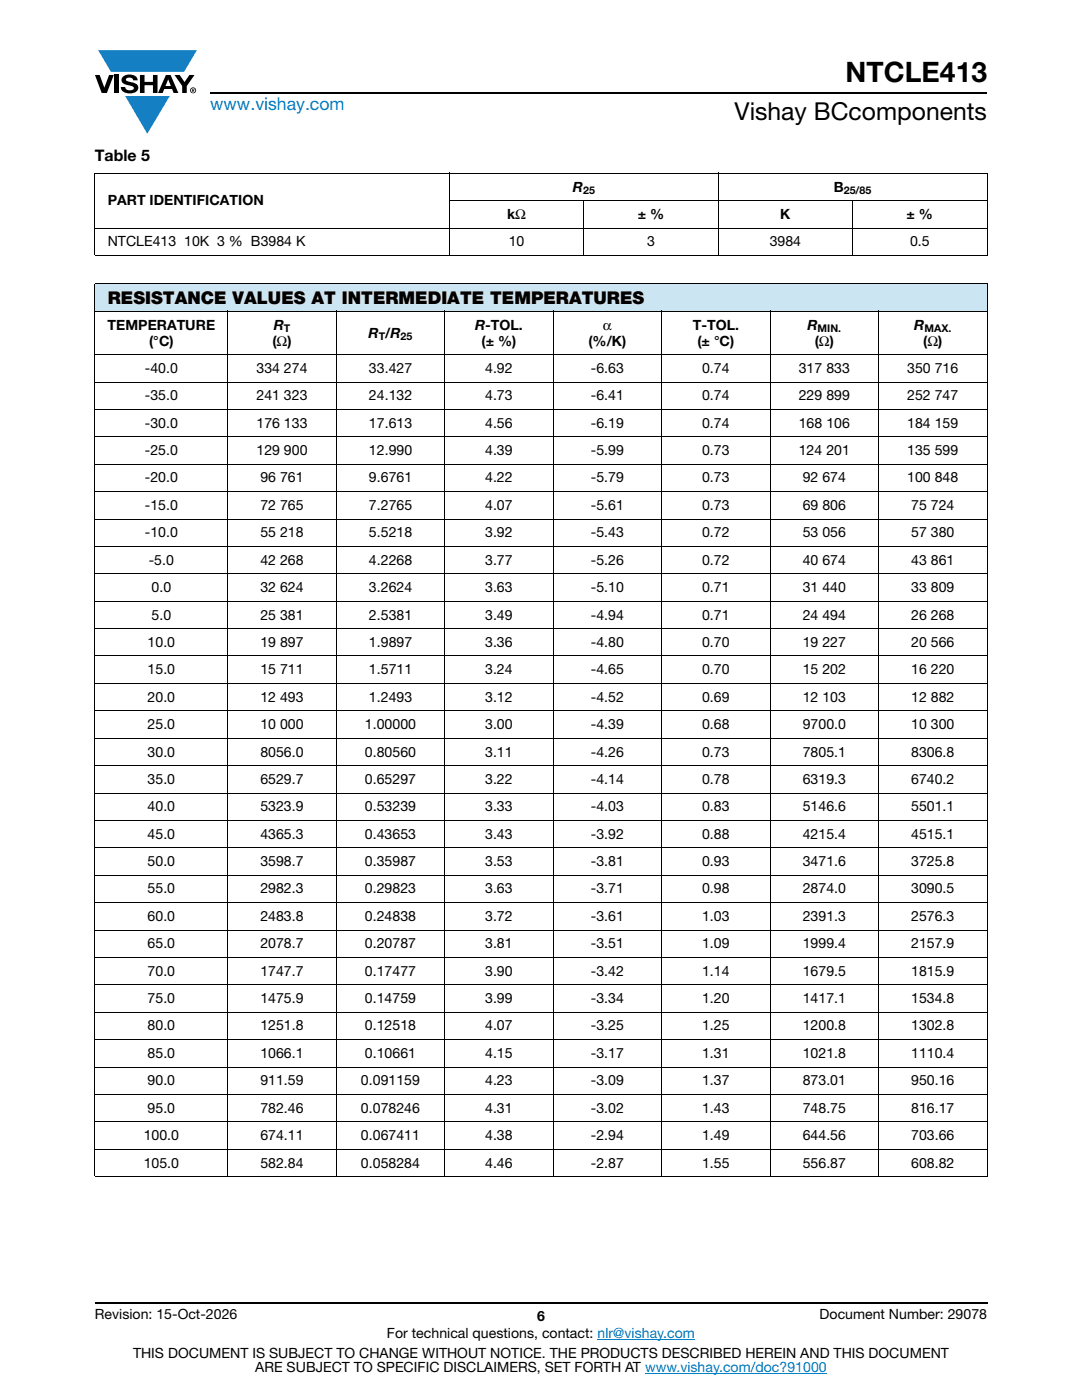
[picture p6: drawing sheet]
<svg xmlns="http://www.w3.org/2000/svg" width="216mm" height="279mm" viewBox="0 0 216 279" stroke-linecap="round" stroke-linejoin="round" font-family="sans-serif">
<g fill="#147fc3">
<path d="M19.6 10h19.7l-2.6 4.3h-1.1h-13.5z"/>
<path d="M25 19.2h8.9l-4.5 7.5z"/>
</g>
<g fill="#000">
<path d="M18.9 15h1l.9 2.5 1-2.5h.9l-1.4 3.6h-1zM22.9 15h.9v3.6h-.9zM24.6 15.3a2.1 2.1 0 0 1 2.8 .3l.1 .4h-.9a.79 .79 0 0 0-.7-.5 .79 .79 0 0 0-.8 .4l.3 .3 1 .2a1.08 1.08 0 0 1 1.2 1 1.08 1.08 0 0 1-1.1 1.2 1.73 1.73 0 0 1-2.4-1.2h.9a.96 .96 0 0 0 .8 .6 .96 .96 0 0 0 .9-.4 1.31 1.31 0 0 0-1.2-.6 1.03 1.03 0 0 1-1.1-.6 1.03 1.03 0 0 1 .2-1.1zM27.9 15h.9v1.3h1.7v-1.3h.9v3.6h-.9v-1.6h-1.7v1.6h-.9zM34.8 15h1.1l.9 1.4 1-1.4h1l-1.5 2.2v1.4h-.9v-1.4z"/>
<path d="M33.6 15.9l.5 1.3h-1.1zM33.1 15l-1.6 3.6h1l.3-.8h1.5l.3 .8h1l-1.6-3.6z"/>
<path d="M38.4 17.8h.2v.2h-.2zM38.3 17.7v.7h.1v-.3l.4 .3-.2-.3 .2-.2-.1-.2z"/>
<path d="M38.1 18a.46 .46 0 0 1 .9 0 .46 .46 0 0 1-.9 0zM37.9 18a.6 .6 0 0 0 1.2 0 .6 .6 0 0 0-1.2 0z"/>
</g>
<path d="M42 18.6h155M18.9 260h178.1" fill="none" stroke="#000" stroke-width=".36"/>
<path d="M119.2 267.3h19.5M128.7 274h36.3" fill="none" stroke="#007ec4" stroke-width=".2"/>
<path d="M18.9 56.6h178.1v5.5h-178.1z" fill="#cce5f3"/>
<g fill="#fff">
<path d="M18.9 70.8h26.6v5.4h-26.6z"/>
<path d="M45.5 70.8h21.6v5.4h-21.6z"/>
<path d="M67.1 70.8h21.7v5.4h-21.7z"/>
<path d="M88.8 70.8h21.6v5.4h-21.6z"/>
<path d="M110.4 70.8h21.6v5.4h-21.6z"/>
<path d="M132 70.8h21.7v5.4h-21.7z"/>
<path d="M153.7 70.8h21.6v5.4h-21.6z"/>
<path d="M175.3 70.8h21.7v5.4h-21.7z"/>
<path d="M18.9 76.2h26.6v5.5h-26.6z"/>
<path d="M45.5 76.2h21.6v5.5h-21.6z"/>
<path d="M67.1 76.2h21.7v5.5h-21.7z"/>
<path d="M88.8 76.2h21.6v5.5h-21.6z"/>
<path d="M110.4 76.2h21.6v5.5h-21.6z"/>
<path d="M132 76.2h21.7v5.5h-21.7z"/>
<path d="M153.7 76.2h21.6v5.5h-21.6z"/>
<path d="M175.3 76.2h21.7v5.5h-21.7z"/>
<path d="M18.9 81.7h26.6v5.5h-26.6z"/>
<path d="M45.5 81.7h21.6v5.5h-21.6z"/>
<path d="M67.1 81.7h21.7v5.5h-21.7z"/>
<path d="M88.8 81.7h21.6v5.5h-21.6z"/>
<path d="M110.4 81.7h21.6v5.5h-21.6z"/>
<path d="M132 81.7h21.7v5.5h-21.7z"/>
<path d="M153.7 81.7h21.6v5.5h-21.6z"/>
<path d="M175.3 81.7h21.7v5.5h-21.7z"/>
<path d="M18.9 87.2h26.6v5.4h-26.6z"/>
<path d="M45.5 87.2h21.6v5.4h-21.6z"/>
<path d="M67.1 87.2h21.7v5.4h-21.7z"/>
<path d="M88.8 87.2h21.6v5.4h-21.6z"/>
<path d="M110.4 87.2h21.6v5.4h-21.6z"/>
<path d="M132 87.2h21.7v5.4h-21.7z"/>
<path d="M153.7 87.2h21.6v5.4h-21.6z"/>
<path d="M175.3 87.2h21.7v5.4h-21.7z"/>
<path d="M18.9 92.6h26.6v5.5h-26.6z"/>
<path d="M45.5 92.6h21.6v5.5h-21.6z"/>
<path d="M67.1 92.6h21.7v5.5h-21.7z"/>
<path d="M88.8 92.6h21.6v5.5h-21.6z"/>
<path d="M110.4 92.6h21.6v5.5h-21.6z"/>
<path d="M132 92.6h21.7v5.5h-21.7z"/>
<path d="M153.7 92.6h21.6v5.5h-21.6z"/>
<path d="M175.3 92.6h21.7v5.5h-21.7z"/>
<path d="M18.9 98.1h26.6v5.5h-26.6z"/>
<path d="M45.5 98.1h21.6v5.5h-21.6z"/>
<path d="M67.1 98.1h21.7v5.5h-21.7z"/>
<path d="M88.8 98.1h21.6v5.5h-21.6z"/>
<path d="M110.4 98.1h21.6v5.5h-21.6z"/>
<path d="M132 98.1h21.7v5.5h-21.7z"/>
<path d="M153.7 98.1h21.6v5.5h-21.6z"/>
<path d="M175.3 98.1h21.7v5.5h-21.7z"/>
<path d="M18.9 103.6h26.6v5.5h-26.6z"/>
<path d="M45.5 103.6h21.6v5.5h-21.6z"/>
<path d="M67.1 103.6h21.7v5.5h-21.7z"/>
<path d="M88.8 103.6h21.6v5.5h-21.6z"/>
<path d="M110.4 103.6h21.6v5.5h-21.6z"/>
<path d="M132 103.6h21.7v5.5h-21.7z"/>
<path d="M153.7 103.6h21.6v5.5h-21.6z"/>
<path d="M175.3 103.6h21.7v5.5h-21.7z"/>
<path d="M18.9 109.1h26.6v5.4h-26.6z"/>
<path d="M45.5 109.1h21.6v5.4h-21.6z"/>
<path d="M67.1 109.1h21.7v5.4h-21.7z"/>
<path d="M88.8 109.1h21.6v5.4h-21.6z"/>
<path d="M110.4 109.1h21.6v5.4h-21.6z"/>
<path d="M132 109.1h21.7v5.4h-21.7z"/>
<path d="M153.7 109.1h21.6v5.4h-21.6z"/>
<path d="M175.3 109.1h21.7v5.4h-21.7z"/>
<path d="M18.9 114.5h26.6v5.5h-26.6z"/>
<path d="M45.5 114.5h21.6v5.5h-21.6z"/>
<path d="M67.1 114.5h21.7v5.5h-21.7z"/>
<path d="M88.8 114.5h21.6v5.5h-21.6z"/>
<path d="M110.4 114.5h21.6v5.5h-21.6z"/>
<path d="M132 114.5h21.7v5.5h-21.7z"/>
<path d="M153.7 114.5h21.6v5.5h-21.6z"/>
<path d="M175.3 114.5h21.7v5.5h-21.7z"/>
<path d="M18.9 120h26.6v5.5h-26.6z"/>
<path d="M45.5 120h21.6v5.5h-21.6z"/>
<path d="M67.1 120h21.7v5.5h-21.7z"/>
<path d="M88.8 120h21.6v5.5h-21.6z"/>
<path d="M110.4 120h21.6v5.5h-21.6z"/>
<path d="M132 120h21.7v5.5h-21.7z"/>
<path d="M153.7 120h21.6v5.5h-21.6z"/>
<path d="M175.3 120h21.7v5.5h-21.7z"/>
<path d="M18.9 125.5h26.6v5.4h-26.6z"/>
<path d="M45.5 125.5h21.6v5.4h-21.6z"/>
<path d="M67.1 125.5h21.7v5.4h-21.7z"/>
<path d="M88.8 125.5h21.6v5.4h-21.6z"/>
<path d="M110.4 125.5h21.6v5.4h-21.6z"/>
<path d="M132 125.5h21.7v5.4h-21.7z"/>
<path d="M153.7 125.5h21.6v5.4h-21.6z"/>
<path d="M175.3 125.5h21.7v5.4h-21.7z"/>
<path d="M18.9 130.9h26.6v5.5h-26.6z"/>
<path d="M45.5 130.9h21.6v5.5h-21.6z"/>
<path d="M67.1 130.9h21.7v5.5h-21.7z"/>
<path d="M88.8 130.9h21.6v5.5h-21.6z"/>
<path d="M110.4 130.9h21.6v5.5h-21.6z"/>
<path d="M132 130.9h21.7v5.5h-21.7z"/>
<path d="M153.7 130.9h21.6v5.5h-21.6z"/>
<path d="M175.3 130.9h21.7v5.5h-21.7z"/>
<path d="M18.9 136.4h26.6v5.5h-26.6z"/>
<path d="M45.5 136.4h21.6v5.5h-21.6z"/>
<path d="M67.1 136.4h21.7v5.5h-21.7z"/>
<path d="M88.8 136.4h21.6v5.5h-21.6z"/>
<path d="M110.4 136.4h21.6v5.5h-21.6z"/>
<path d="M132 136.4h21.7v5.5h-21.7z"/>
<path d="M153.7 136.4h21.6v5.5h-21.6z"/>
<path d="M175.3 136.4h21.7v5.5h-21.7z"/>
<path d="M18.9 141.9h26.6v5.4h-26.6z"/>
<path d="M45.5 141.9h21.6v5.4h-21.6z"/>
<path d="M67.1 141.9h21.7v5.4h-21.7z"/>
<path d="M88.8 141.9h21.6v5.4h-21.6z"/>
<path d="M110.4 141.9h21.6v5.4h-21.6z"/>
<path d="M132 141.9h21.7v5.4h-21.7z"/>
<path d="M153.7 141.9h21.6v5.4h-21.6z"/>
<path d="M175.3 141.9h21.7v5.4h-21.7z"/>
<path d="M18.9 147.3h26.6v5.5h-26.6z"/>
<path d="M45.5 147.3h21.6v5.5h-21.6z"/>
<path d="M67.1 147.3h21.7v5.5h-21.7z"/>
<path d="M88.8 147.3h21.6v5.5h-21.6z"/>
<path d="M110.4 147.3h21.6v5.5h-21.6z"/>
<path d="M132 147.3h21.7v5.5h-21.7z"/>
<path d="M153.7 147.3h21.6v5.5h-21.6z"/>
<path d="M175.3 147.3h21.7v5.5h-21.7z"/>
<path d="M18.9 152.8h26.6v5.5h-26.6z"/>
<path d="M45.5 152.8h21.6v5.5h-21.6z"/>
<path d="M67.1 152.8h21.7v5.5h-21.7z"/>
<path d="M88.8 152.8h21.6v5.5h-21.6z"/>
<path d="M110.4 152.8h21.6v5.5h-21.6z"/>
<path d="M132 152.8h21.7v5.5h-21.7z"/>
<path d="M153.7 152.8h21.6v5.5h-21.6z"/>
<path d="M175.3 152.8h21.7v5.5h-21.7z"/>
<path d="M18.9 158.3h26.6v5.4h-26.6z"/>
<path d="M45.5 158.3h21.6v5.4h-21.6z"/>
<path d="M67.1 158.3h21.7v5.4h-21.7z"/>
<path d="M88.8 158.3h21.6v5.4h-21.6z"/>
<path d="M110.4 158.3h21.6v5.4h-21.6z"/>
<path d="M132 158.3h21.7v5.4h-21.7z"/>
<path d="M153.7 158.3h21.6v5.4h-21.6z"/>
<path d="M175.3 158.3h21.7v5.4h-21.7z"/>
<path d="M18.9 163.7h26.6v5.5h-26.6z"/>
<path d="M45.5 163.7h21.6v5.5h-21.6z"/>
<path d="M67.1 163.7h21.7v5.5h-21.7z"/>
<path d="M88.8 163.7h21.6v5.5h-21.6z"/>
<path d="M110.4 163.7h21.6v5.5h-21.6z"/>
<path d="M132 163.7h21.7v5.5h-21.7z"/>
<path d="M153.7 163.7h21.6v5.5h-21.6z"/>
<path d="M175.3 163.7h21.7v5.5h-21.7z"/>
<path d="M18.9 169.2h26.6v5.5h-26.6z"/>
<path d="M45.5 169.2h21.6v5.5h-21.6z"/>
<path d="M67.1 169.2h21.7v5.5h-21.7z"/>
<path d="M88.8 169.2h21.6v5.5h-21.6z"/>
<path d="M110.4 169.2h21.6v5.5h-21.6z"/>
<path d="M132 169.2h21.7v5.5h-21.7z"/>
<path d="M153.7 169.2h21.6v5.5h-21.6z"/>
<path d="M175.3 169.2h21.7v5.5h-21.7z"/>
<path d="M18.9 174.7h26.6v5.4h-26.6z"/>
<path d="M45.5 174.7h21.6v5.4h-21.6z"/>
<path d="M67.1 174.7h21.7v5.4h-21.7z"/>
<path d="M88.8 174.7h21.6v5.4h-21.6z"/>
<path d="M110.4 174.7h21.6v5.4h-21.6z"/>
<path d="M132 174.7h21.7v5.4h-21.7z"/>
<path d="M153.7 174.7h21.6v5.4h-21.6z"/>
<path d="M175.3 174.7h21.7v5.4h-21.7z"/>
<path d="M18.9 180.1h26.6v5.5h-26.6z"/>
<path d="M45.5 180.1h21.6v5.5h-21.6z"/>
<path d="M67.1 180.1h21.7v5.5h-21.7z"/>
<path d="M88.8 180.1h21.6v5.5h-21.6z"/>
<path d="M110.4 180.1h21.6v5.5h-21.6z"/>
<path d="M132 180.1h21.7v5.5h-21.7z"/>
<path d="M153.7 180.1h21.6v5.5h-21.6z"/>
<path d="M175.3 180.1h21.7v5.5h-21.7z"/>
<path d="M18.9 185.6h26.6v5.5h-26.6z"/>
<path d="M45.5 185.6h21.6v5.5h-21.6z"/>
<path d="M67.1 185.6h21.7v5.5h-21.7z"/>
<path d="M88.8 185.6h21.6v5.5h-21.6z"/>
<path d="M110.4 185.6h21.6v5.5h-21.6z"/>
<path d="M132 185.6h21.7v5.5h-21.7z"/>
<path d="M153.7 185.6h21.6v5.5h-21.6z"/>
<path d="M175.3 185.6h21.7v5.5h-21.7z"/>
<path d="M18.9 191.1h26.6v5.5h-26.6z"/>
<path d="M45.5 191.1h21.6v5.5h-21.6z"/>
<path d="M67.1 191.1h21.7v5.5h-21.7z"/>
<path d="M88.8 191.1h21.6v5.5h-21.6z"/>
<path d="M110.4 191.1h21.6v5.5h-21.6z"/>
<path d="M132 191.1h21.7v5.5h-21.7z"/>
<path d="M153.7 191.1h21.6v5.5h-21.6z"/>
<path d="M175.3 191.1h21.7v5.5h-21.7z"/>
<path d="M18.9 196.6h26.6v5.4h-26.6z"/>
<path d="M45.5 196.6h21.6v5.4h-21.6z"/>
<path d="M67.1 196.6h21.7v5.4h-21.7z"/>
<path d="M88.8 196.6h21.6v5.4h-21.6z"/>
<path d="M110.4 196.6h21.6v5.4h-21.6z"/>
<path d="M132 196.6h21.7v5.4h-21.7z"/>
<path d="M153.7 196.6h21.6v5.4h-21.6z"/>
<path d="M175.3 196.6h21.7v5.4h-21.7z"/>
<path d="M18.9 202h26.6v5.5h-26.6z"/>
<path d="M45.5 202h21.6v5.5h-21.6z"/>
<path d="M67.1 202h21.7v5.5h-21.7z"/>
<path d="M88.8 202h21.6v5.5h-21.6z"/>
<path d="M110.4 202h21.6v5.5h-21.6z"/>
<path d="M132 202h21.7v5.5h-21.7z"/>
<path d="M153.7 202h21.6v5.5h-21.6z"/>
<path d="M175.3 202h21.7v5.5h-21.7z"/>
<path d="M18.9 207.5h26.6v5.5h-26.6z"/>
<path d="M45.5 207.5h21.6v5.5h-21.6z"/>
<path d="M67.1 207.5h21.7v5.5h-21.7z"/>
<path d="M88.8 207.5h21.6v5.5h-21.6z"/>
<path d="M110.4 207.5h21.6v5.5h-21.6z"/>
<path d="M132 207.5h21.7v5.5h-21.7z"/>
<path d="M153.7 207.5h21.6v5.5h-21.6z"/>
<path d="M175.3 207.5h21.7v5.5h-21.7z"/>
<path d="M18.9 213h26.6v5.4h-26.6z"/>
<path d="M45.5 213h21.6v5.4h-21.6z"/>
<path d="M67.1 213h21.7v5.4h-21.7z"/>
<path d="M88.8 213h21.6v5.4h-21.6z"/>
<path d="M110.4 213h21.6v5.4h-21.6z"/>
<path d="M132 213h21.7v5.4h-21.7z"/>
<path d="M153.7 213h21.6v5.4h-21.6z"/>
<path d="M175.3 213h21.7v5.4h-21.7z"/>
<path d="M18.9 218.4h26.6v5.5h-26.6z"/>
<path d="M45.5 218.4h21.6v5.5h-21.6z"/>
<path d="M67.1 218.4h21.7v5.5h-21.7z"/>
<path d="M88.8 218.4h21.6v5.5h-21.6z"/>
<path d="M110.4 218.4h21.6v5.5h-21.6z"/>
<path d="M132 218.4h21.7v5.5h-21.7z"/>
<path d="M153.7 218.4h21.6v5.5h-21.6z"/>
<path d="M175.3 218.4h21.7v5.5h-21.7z"/>
<path d="M18.9 223.9h26.6v5.5h-26.6z"/>
<path d="M45.5 223.9h21.6v5.5h-21.6z"/>
<path d="M67.1 223.9h21.7v5.5h-21.7z"/>
<path d="M88.8 223.9h21.6v5.5h-21.6z"/>
<path d="M110.4 223.9h21.6v5.5h-21.6z"/>
<path d="M132 223.9h21.7v5.5h-21.7z"/>
<path d="M153.7 223.9h21.6v5.5h-21.6z"/>
<path d="M175.3 223.9h21.7v5.5h-21.7z"/>
<path d="M18.9 229.4h26.6v5.4h-26.6z"/>
<path d="M45.5 229.4h21.6v5.4h-21.6z"/>
<path d="M67.1 229.4h21.7v5.4h-21.7z"/>
<path d="M88.8 229.4h21.6v5.4h-21.6z"/>
<path d="M110.4 229.4h21.6v5.4h-21.6z"/>
<path d="M132 229.4h21.7v5.4h-21.7z"/>
<path d="M153.7 229.4h21.6v5.4h-21.6z"/>
<path d="M175.3 229.4h21.7v5.4h-21.7z"/>
</g>
<g fill="none" stroke="#000" stroke-width=".2">
<path d="M18.9 34.6h178.1M18.9 34.7v16.2M89.7 34.5v16.6M116.5 40v11.1M143.3 34.5v16.6M170.1 40v11.1M197 34.7v16.2M18.9 45.5h178.1M18.9 51h178.1M18.9 56.6h178.1M18.9 56.7v178M89.6 40h107.4"/>
<path d="M197 56.7v178M18.9 62.1h178.1M18.9 70.8h178.1M18.9 76.2h178.1M45.5 62v172.9M67.1 62v172.9M88.8 62v172.9M110.4 62v172.9M132 62v172.9M153.7 62v172.9M175.3 62v172.9M18.9 81.7h178.1"/>
<path d="M18.9 87.2h178.1M18.9 92.6h178.1M18.9 98.1h178.1M18.9 103.6h178.1M18.9 109.1h178.1M18.9 114.5h178.1M18.9 120h178.1M18.9 125.5h178.1M18.9 130.9h178.1M18.9 136.4h178.1M18.9 141.9h178.1M18.9 147.3h178.1"/>
<path d="M18.9 152.8h178.1M18.9 158.3h178.1M18.9 163.7h178.1M18.9 169.2h178.1M18.9 174.7h178.1M18.9 180.1h178.1M18.9 185.6h178.1M18.9 191.1h178.1M18.9 196.6h178.1M18.9 202h178.1M18.9 207.5h178.1M18.9 213h178.1"/>
<path d="M18.9 218.4h178.1M18.9 223.9h178.1M18.9 229.4h178.1M18.9 234.8h178.1"/>
</g>
<text font-size="5.6" x="168.7" y="16.4">NTCLE413</text>
<text font-size="4.9" x="146.6" y="24">Vishay BCcomponents</text>
<text font-size="3.5" fill="#007ec4" x="42" y="21.9">www.vishay.com</text>
<text font-size="3.5" x="21.5" y="60.7">RESISTANCE VALUES AT INTERMEDIATE TEMPERATURES</text>
<text font-size="3.2" x="18.9" y="32.1">Table 5</text>
<g font-size="2.8">
<text x="21.5" y="41">PART IDENTIFICATION</text>
<text x="114.3" y="38.2">R</text>
<text x="166.4" y="38.2">B</text>
<text x="101.2" y="43.7">kΩ</text>
<text x="127.3" y="43.7">± %</text>
<text x="155.7" y="43.7">K</text>
<text x="180.9" y="43.7">± %</text>
<text x="21.5" y="49.2">NTCLE413 10K 3 % B3984 K</text>
<text x="101.5" y="49.2">10</text>
<text x="129.1" y="49.2">3</text>
<text x="153.6" y="49.2">3984</text>
<text x="181.6" y="49.2">0.5</text>
<text x="21.5" y="65.8">TEMPERATURE</text>
<text x="54.6" y="65.8">R</text>
<text x="94.8" y="65.8">R-TOL.</text>
<text x="120.3" y="65.8">α</text>
<text x="138.2" y="65.8">T-TOL.</text>
<text x="161.1" y="65.8">R</text>
<text x="182.4" y="65.8">R</text>
<text x="29.8" y="69">(°C)</text>
<text x="54.4" y="69">(Ω)</text>
<text x="73.5" y="67.4">R /R</text>
<text x="96.1" y="69">(± %)</text>
<text x="117.4" y="69">(%/K)</text>
<text x="139.2" y="69">(± °C)</text>
<text x="162.6" y="69">(Ω)</text>
<text x="184.2" y="69">(Ω)</text>
<text x="28.9" y="74.4">-40.0</text>
<text x="51.2" y="74.4">334 274</text>
<text x="73.6" y="74.4">33.427</text>
<text x="96.8" y="74.4">4.92</text>
<text x="117.9" y="74.4">-6.63</text>
<text x="140.1" y="74.4">0.74</text>
<text x="159.4" y="74.4">317 833</text>
<text x="181" y="74.4">350 716</text>
<text x="28.9" y="79.9">-35.0</text>
<text x="51.2" y="79.9">241 323</text>
<text x="73.6" y="79.9">24.132</text>
<text x="96.8" y="79.9">4.73</text>
<text x="117.9" y="79.9">-6.41</text>
<text x="140.1" y="79.9">0.74</text>
<text x="159.4" y="79.9">229 899</text>
<text x="181" y="79.9">252 747</text>
<text x="28.9" y="85.4">-30.0</text>
<text x="51.2" y="85.4">176 133</text>
<text x="73.6" y="85.4">17.613</text>
<text x="96.8" y="85.4">4.56</text>
<text x="117.9" y="85.4">-6.19</text>
<text x="140.1" y="85.4">0.74</text>
<text x="159.4" y="85.4">168 106</text>
<text x="181" y="85.4">184 159</text>
<text x="28.9" y="90.8">-25.0</text>
<text x="51.2" y="90.8">129 900</text>
<text x="73.6" y="90.8">12.990</text>
<text x="96.8" y="90.8">4.39</text>
<text x="117.9" y="90.8">-5.99</text>
<text x="140.1" y="90.8">0.73</text>
<text x="159.4" y="90.8">124 201</text>
<text x="181" y="90.8">135 599</text>
<text x="28.9" y="96.3">-20.0</text>
<text x="28.9" y="101.8">-15.0</text>
<text x="52" y="96.3">96 761</text>
<text x="52" y="101.8">72 765</text>
<text x="73.6" y="96.3">9.6761</text>
<text x="73.6" y="101.8">7.2765</text>
<text x="96.8" y="96.3">4.22</text>
<text x="96.8" y="101.8">4.07</text>
<text x="117.9" y="96.3">-5.79</text>
<text x="117.9" y="101.8">-5.61</text>
<text x="140.1" y="96.3">0.73</text>
<text x="140.1" y="101.8">0.73</text>
<text x="160.2" y="96.3">92 674</text>
<text x="160.2" y="101.8">69 806</text>
<text x="181" y="96.3">100 848</text>
<text x="181.8" y="101.8">75 724</text>
<text x="28.9" y="107.2">-10.0</text>
<text x="52" y="107.2">55 218</text>
<text x="73.6" y="107.2">5.5218</text>
<text x="96.8" y="107.2">3.92</text>
<text x="117.9" y="107.2">-5.43</text>
<text x="140.1" y="107.2">0.72</text>
<text x="160.2" y="107.2">53 056</text>
<text x="181.8" y="107.2">57 380</text>
<text x="29.7" y="112.7">-5.0</text>
<text x="52" y="112.7">42 268</text>
<text x="73.6" y="112.7">4.2268</text>
<text x="96.8" y="112.7">3.77</text>
<text x="117.9" y="112.7">-5.26</text>
<text x="140.1" y="112.7">0.72</text>
<text x="160.2" y="112.7">40 674</text>
<text x="181.8" y="112.7">43 861</text>
<text x="30.2" y="118.2">0.0</text>
<text x="52" y="118.2">32 624</text>
<text x="73.6" y="118.2">3.2624</text>
<text x="96.8" y="118.2">3.63</text>
<text x="117.9" y="118.2">-5.10</text>
<text x="140.1" y="118.2">0.71</text>
<text x="160.2" y="118.2">31 440</text>
<text x="181.8" y="118.2">33 809</text>
<text x="30.2" y="123.6">5.0</text>
<text x="52" y="123.6">25 381</text>
<text x="73.6" y="123.6">2.5381</text>
<text x="96.8" y="123.6">3.49</text>
<text x="117.9" y="123.6">-4.94</text>
<text x="140.1" y="123.6">0.71</text>
<text x="160.2" y="123.6">24 494</text>
<text x="181.8" y="123.6">26 268</text>
<text x="29.5" y="129.1">10.0</text>
<text x="52" y="129.1">19 897</text>
<text x="73.6" y="129.1">1.9897</text>
<text x="96.8" y="129.1">3.36</text>
<text x="117.9" y="129.1">-4.80</text>
<text x="140.1" y="129.1">0.70</text>
<text x="160.2" y="129.1">19 227</text>
<text x="181.8" y="129.1">20 566</text>
<text x="29.5" y="134.6">15.0</text>
<text x="52" y="134.6">15 711</text>
<text x="73.6" y="134.6">1.5711</text>
<text x="96.8" y="134.6">3.24</text>
<text x="117.9" y="134.6">-4.65</text>
<text x="140.1" y="134.6">0.70</text>
<text x="160.2" y="134.6">15 202</text>
<text x="181.8" y="134.6">16 220</text>
<text x="29.5" y="140">20.0</text>
<text x="52" y="140">12 493</text>
<text x="73.6" y="140">1.2493</text>
<text x="96.8" y="140">3.12</text>
<text x="117.9" y="140">-4.52</text>
<text x="140.1" y="140">0.69</text>
<text x="160.2" y="140">12 103</text>
<text x="181.8" y="140">12 882</text>
<text x="29.5" y="145.5">25.0</text>
<text x="52" y="145.5">10 000</text>
<text x="72.8" y="145.5">1.00000</text>
<text x="96.8" y="145.5">3.00</text>
<text x="117.9" y="145.5">-4.39</text>
<text x="140.1" y="145.5">0.68</text>
<text x="160.2" y="145.5">9700.0</text>
<text x="181.8" y="145.5">10 300</text>
<text x="29.5" y="151">30.0</text>
<text x="52" y="151">8056.0</text>
<text x="72.8" y="151">0.80560</text>
<text x="96.8" y="151">3.11</text>
<text x="117.9" y="151">-4.26</text>
<text x="140.1" y="151">0.73</text>
<text x="160.2" y="151">7805.1</text>
<text x="181.8" y="151">8306.8</text>
<text x="29.5" y="156.4">35.0</text>
<text x="29.5" y="161.9">40.0</text>
<text x="52" y="156.4">6529.7</text>
<text x="52" y="161.9">5323.9</text>
<text x="72.8" y="156.4">0.65297</text>
<text x="72.8" y="161.9">0.53239</text>
<text x="96.8" y="156.4">3.22</text>
<text x="96.8" y="161.9">3.33</text>
<text x="117.9" y="156.4">-4.14</text>
<text x="117.9" y="161.9">-4.03</text>
<text x="140.1" y="156.4">0.78</text>
<text x="140.1" y="161.9">0.83</text>
<text x="160.2" y="156.4">6319.3</text>
<text x="160.2" y="161.9">5146.6</text>
<text x="181.8" y="156.4">6740.2</text>
<text x="181.8" y="161.9">5501.1</text>
<text x="29.5" y="167.4">45.0</text>
<text x="52" y="167.4">4365.3</text>
<text x="72.8" y="167.4">0.43653</text>
<text x="96.8" y="167.4">3.43</text>
<text x="117.9" y="167.4">-3.92</text>
<text x="140.1" y="167.4">0.88</text>
<text x="160.2" y="167.4">4215.4</text>
<text x="181.8" y="167.4">4515.1</text>
<text x="29.5" y="172.8">50.0</text>
<text x="52" y="172.8">3598.7</text>
<text x="72.8" y="172.8">0.35987</text>
<text x="96.8" y="172.8">3.53</text>
<text x="117.9" y="172.8">-3.81</text>
<text x="140.1" y="172.8">0.93</text>
<text x="160.2" y="172.8">3471.6</text>
<text x="181.8" y="172.8">3725.8</text>
<text x="29.5" y="178.3">55.0</text>
<text x="52" y="178.3">2982.3</text>
<text x="72.8" y="178.3">0.29823</text>
<text x="96.8" y="178.3">3.63</text>
<text x="117.9" y="178.3">-3.71</text>
<text x="140.1" y="178.3">0.98</text>
<text x="160.2" y="178.3">2874.0</text>
<text x="181.8" y="178.3">3090.5</text>
<text x="29.5" y="183.8">60.0</text>
<text x="52" y="183.8">2483.8</text>
<text x="72.8" y="183.8">0.24838</text>
<text x="96.8" y="183.8">3.72</text>
<text x="117.9" y="183.8">-3.61</text>
<text x="140.1" y="183.8">1.03</text>
<text x="160.2" y="183.8">2391.3</text>
<text x="181.8" y="183.8">2576.3</text>
<text x="29.5" y="189.3">65.0</text>
<text x="52" y="189.3">2078.7</text>
<text x="72.8" y="189.3">0.20787</text>
<text x="96.8" y="189.3">3.81</text>
<text x="117.9" y="189.3">-3.51</text>
<text x="140.1" y="189.3">1.09</text>
<text x="160.2" y="189.3">1999.4</text>
<text x="181.8" y="189.3">2157.9</text>
<text x="29.5" y="194.7">70.0</text>
<text x="52" y="194.7">1747.7</text>
<text x="72.8" y="194.7">0.17477</text>
<text x="96.8" y="194.7">3.90</text>
<text x="117.9" y="194.7">-3.42</text>
<text x="140.1" y="194.7">1.14</text>
<text x="160.2" y="194.7">1679.5</text>
<text x="181.8" y="194.7">1815.9</text>
<text x="29.5" y="200.2">75.0</text>
<text x="52" y="200.2">1475.9</text>
<text x="72.8" y="200.2">0.14759</text>
<text x="96.8" y="200.2">3.99</text>
<text x="117.9" y="200.2">-3.34</text>
<text x="140.1" y="200.2">1.20</text>
<text x="160.2" y="200.2">1417.1</text>
<text x="181.8" y="200.2">1534.8</text>
<text x="29.5" y="205.7">80.0</text>
<text x="52" y="205.7">1251.8</text>
<text x="72.8" y="205.7">0.12518</text>
<text x="96.8" y="205.7">4.07</text>
<text x="117.9" y="205.7">-3.25</text>
<text x="140.1" y="205.7">1.25</text>
<text x="160.2" y="205.7">1200.8</text>
<text x="181.8" y="205.7">1302.8</text>
<text x="29.5" y="211.1">85.0</text>
<text x="52" y="211.1">1066.1</text>
<text x="72.8" y="211.1">0.10661</text>
<text x="96.8" y="211.1">4.15</text>
<text x="117.9" y="211.1">-3.17</text>
<text x="140.1" y="211.1">1.31</text>
<text x="160.2" y="211.1">1021.8</text>
<text x="181.8" y="211.1">1110.4</text>
<text x="29.5" y="216.6">90.0</text>
<text x="52" y="216.6">911.59</text>
<text x="72" y="216.6">0.091159</text>
<text x="96.8" y="216.6">4.23</text>
<text x="117.9" y="216.6">-3.09</text>
<text x="140.1" y="216.6">1.37</text>
<text x="160.2" y="216.6">873.01</text>
<text x="181.8" y="216.6">950.16</text>
<text x="28.7" y="227.5">100.0</text>
<text x="29.5" y="222.1">95.0</text>
<text x="52" y="222.1">782.46</text>
<text x="52" y="227.5">674.11</text>
<text x="72" y="222.1">0.078246</text>
<text x="72" y="227.5">0.067411</text>
<text x="96.8" y="222.1">4.31</text>
<text x="96.8" y="227.5">4.38</text>
<text x="117.9" y="222.1">-3.02</text>
<text x="117.9" y="227.5">-2.94</text>
<text x="140.1" y="222.1">1.43</text>
<text x="140.1" y="227.5">1.49</text>
<text x="160.2" y="222.1">748.75</text>
<text x="160.2" y="227.5">644.56</text>
<text x="181.8" y="222.1">816.17</text>
<text x="181.8" y="227.5">703.66</text>
<text x="28.7" y="233">105.0</text>
<text x="52" y="233">582.84</text>
<text x="72" y="233">0.058284</text>
<text x="96.8" y="233">4.46</text>
<text x="117.9" y="233">-2.87</text>
<text x="140.1" y="233">1.55</text>
<text x="160.2" y="233">556.87</text>
<text x="181.8" y="233">608.82</text>
<text x="18.9" y="263.3">Revision: 15-Oct-2026</text>
<text x="107.2" y="263.6">6</text>
<text x="163.6" y="263.3">Document Number: 29078</text>
<text x="77.2" y="267.1">For technical questions, contact: nlr@vishay.com</text>
<text x="26.5" y="271">THIS DOCUMENT IS SUBJECT TO CHANGE WITHOUT NOTICE. THE PRODUCTS DESCRIBED HEREIN AND THIS DOCUMENT</text>
<text x="50.9" y="273.8">ARE SUBJECT TO SPECIFIC DISCLAIMERS, SET FORTH AT www.vishay.com/doc?91000</text>
</g>
<g font-size="2.1">
<text x="116.4" y="38.7">25</text>
<text x="168.4" y="38.7">25/85</text>
<text x="56.6" y="66.3">T</text>
<text x="75.6" y="67.9">T</text>
<text x="79.9" y="67.9">25</text>
<text x="163.2" y="66.3">MIN.</text>
<text x="184.5" y="66.3">MAX.</text>
</g>
</svg>
